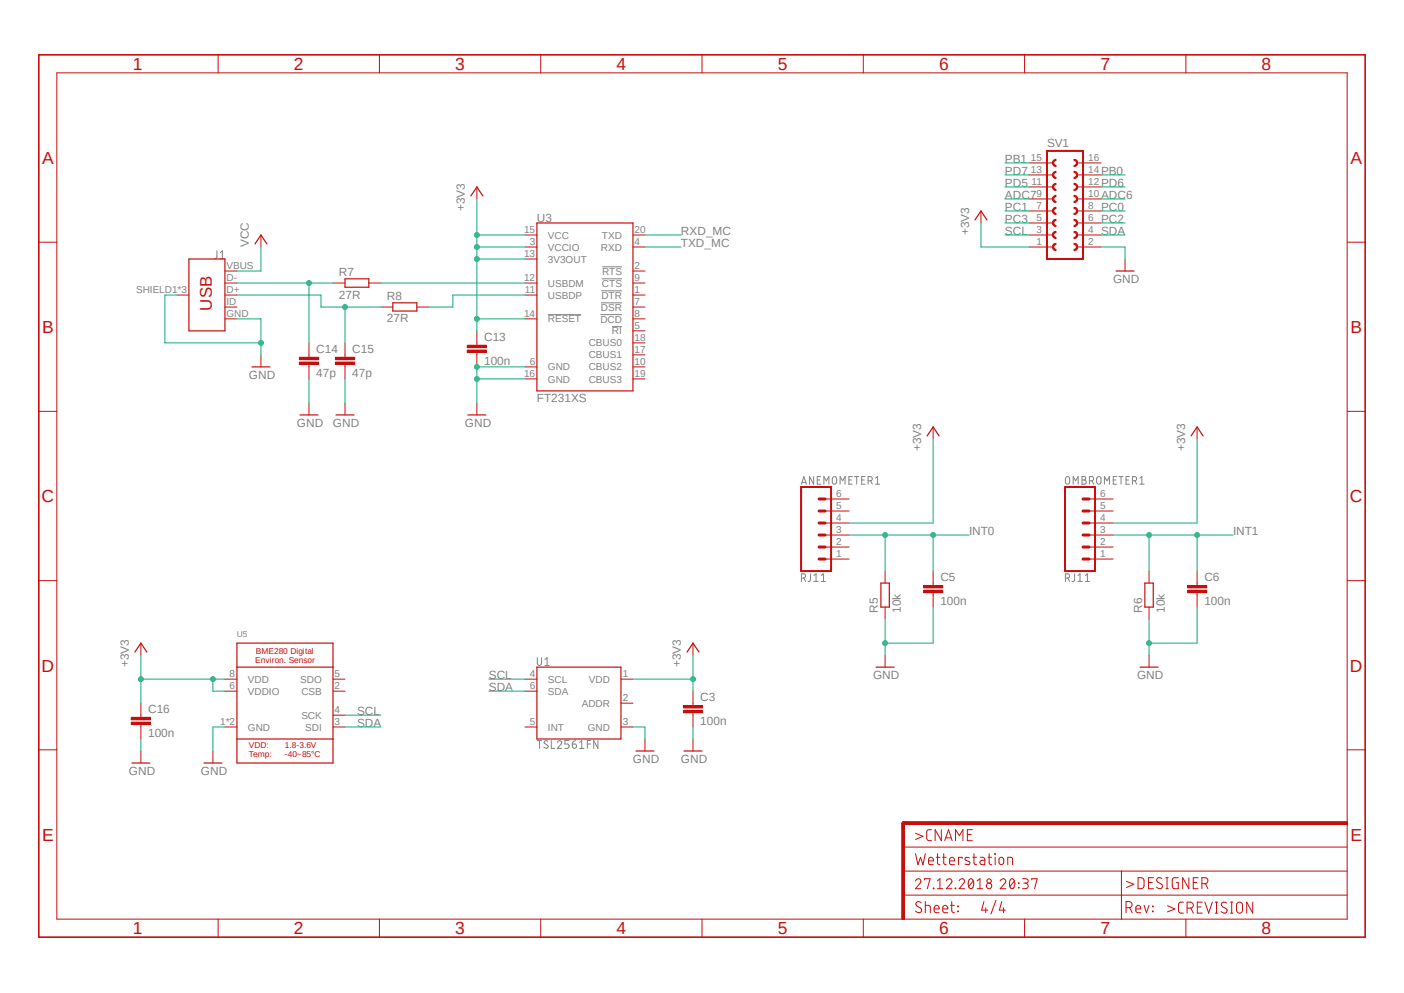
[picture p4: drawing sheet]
<svg xmlns="http://www.w3.org/2000/svg" width="297mm" height="210mm" viewBox="0 0 297 210" stroke-linecap="round" stroke-linejoin="round" font-family="sans-serif">
<path d="M7.9 11.3l281.2 187.3M289.1 11.3l-281.2 187.3" fill="none" stroke="#fff" stroke-width=".21"/>
<g fill="none" stroke="#808080" stroke-width=".21">
<path d="M45.9 53v1.3a.4 .4 0 0 1-.6 .4M46.6 54.7h.9M46.6 53.4l.4-.4v1.7M127.3 59h4.3M127.4 56.4h4.2M115.9 66.5h7M127 66.5h4.6M127.1 64.1h4.5M127.2 61.5h4.4M129.5 69.1h2.1M169.5 102.4l.6-1.6 .5 1.6M169.7 102h.8"/>
<path d="M172.1 100.8v1.6l-.9-1.6v1.6M172.9 101.5h.5M173.6 100.8h-.7v1.6h.7M174.3 102.4v-1.6l.5 .9 .5-.9v1.6M176.1 101a.46 .46 0 0 1 .6-.2 .46 .46 0 0 1 .3 .5v.7a.47 .47 0 0 1-.5 .4 .47 .47 0 0 1-.4-.4zM177.7 102.4v-1.6l.6 .9 .5-.9v1.6M179.6 101.5h.5M180.3 100.8h-.7v1.6h.7M180.8 100.8h.9M181.2 100.8v1.6M182.3 101.5h.5M183 100.8h-.7v1.6h.7"/>
<path d="M183.6 101.7l.7-.1a.46 .46 0 0 0 .2-.5 .46 .46 0 0 0-.4-.3h-.5v1.6M184.2 101.7l.3 .7M185.2 102.4h.9M185.2 101.1l.4-.3v1.6M225.6 100.8a.45 .45 0 0 1 .5 0 .45 .45 0 0 1 .2 .5l-.1 .9a.46 .46 0 0 1-.5 .2 .46 .46 0 0 1-.3-.4v-.7zM227 102.4v-1.6l.5 .9 .6-.9v1.6M228.9 100.8h.6a.37 .37 0 0 1 .2 .4 .37 .37 0 0 1-.3 .3l.2 .1a.46 .46 0 0 1 .2 .5 .46 .46 0 0 1-.4 .3h-.5zM228.9 101.5h.5M230.5 101.7h.4a.45 .45 0 0 0 .5-.5 .45 .45 0 0 0-.5-.4h-.4v1.6M231 101.7l.4 .7M232.1 101a.46 .46 0 0 1 .5-.2 .46 .46 0 0 1 .3 .5v.7a.47 .47 0 0 1-.4 .4 .47 .47 0 0 1-.5-.4zM233.6 102.4v-1.6l.6 .9 .5-.9v1.6"/>
<path d="M235.5 101.5h.6M236.2 100.8h-.7v1.6h.7M236.7 100.8h.9M237.2 100.8v1.6M238.2 101.5h.6M238.9 100.8h-.7v1.6h.7M239.6 101.7l.6-.1a.46 .46 0 0 0 .2-.5 .46 .46 0 0 0-.4-.3h-.4v1.6M240.1 101.7l.4 .7M241.1 102.4h.9M241.1 101.1l.5-.3v1.6M113.7 139.1v1.2a.45 .45 0 0 0 .3 .4 .45 .45 0 0 0 .5-.2l.1-1.4M115.3 139.5l.4-.4v1.7"/>
<path d="M169.5 122.3h.5a.46 .46 0 0 0 .4-.4 .46 .46 0 0 0-.2-.5h-.7v1.6M170.1 122.3l.3 .7M171.4 121.4v1.2a.38 .38 0 0 1-.5 .4M172.2 123h.9M172.2 121.7l.4-.3v1.6M173.7 123h.9M173.7 121.7l.5-.3v1.6M225.4 122.3l.7-.1a.46 .46 0 0 0 .2-.5 .46 .46 0 0 0-.5-.3h-.4v1.6M225.9 122.3l.4 .7M227.3 121.4v1.2a.4 .4 0 0 1-.5 .4M228 123h.9M228 121.7l.5-.3v1.6"/>
<path d="M229.6 123h.9M229.6 121.7l.4-.3v1.6M113.7 156.6h.9M114.1 156.6v1.7M115.3 140.8h.9M115.9 156.8a.42 .42 0 0 0-.6-.1 .42 .42 0 0 0-.2 .5l.8 .5a.38 .38 0 0 1-.3 .6l-.5-.3M116.6 156.6v1.7h.7M117.9 157a.43 .43 0 0 1 .6-.3 .43 .43 0 0 1 .2 .7l-.8 .9h.9M120.4 156.6h-.9v.8h.7l.2 .3-.2 .5-.7 .1M121.1 157.4h.5a.46 .46 0 0 1 .4 .5 .46 .46 0 0 1-.5 .4 .46 .46 0 0 1-.4-.5zM121.8 156.6a.72 .72 0 0 0-.7 .8M122.6 158.3h.9"/>
<path d="M122.6 157l.5-.4v1.7M124.2 157.4h.8M125 156.6h-.8v1.7M126.5 156.6v1.7l-.9-1.7v1.7"/>
</g>
<path d="M190.8 174.1h.5v20.3h-.5z" fill-rule="evenodd" fill="#c90d0c"/>
<path d="M190.8 174.1h.5v20.3h-.5z" fill="none" stroke="#c90d0c" stroke-width=".21"/>
<path d="M191 173.8h94v.6h-94z" fill-rule="evenodd" fill="#c90d0c"/>
<g fill="none" stroke="#c90d0c" stroke-width=".21">
<path d="M12 15.4h273v179h-273zM46.1 11.6v3.8M80.3 11.6v3.8M114.4 11.6v3.8M148.5 11.6v3.8M182.6 11.6v3.8M216.7 11.6v3.8M250.9 11.6v3.8M8.2 51.2h3.8M285 51.2h3.8M8.2 87h3.8M285 87h3.8"/>
<path d="M174.5 118.2h5.1M174.5 115.7h5.1M174.5 113.2h5.1M174.5 110.6h5.1M174.5 108.1h5.1M174.5 105.5h5.1M230.4 118.2h5.1M230.4 115.7h5.1M230.4 113.2h5.1M230.4 110.6h5.1M230.4 108.1h5.1M230.4 105.5h5.1"/>
<path d="M8.2 122.8h3.8M187.2 138.6v2.5M197.4 123.3v.5M197.4 125.3v.6M243.1 138.6v2.5M285 122.8h3.8M8.2 158.6h3.8M285 158.6h3.8M191 173.8h94v.6h-94zM191.1 179.2h93.9M193.7 176.2l1.5 .7-1.5 .6M197.1 175.5h-.8l-.3 .5 .2 1.6 .9 .2"/>
<path d="M199.1 175.5v2.3l-1.3-2.3v2.3M199.9 177.8l.8-2.3 .7 2.3M200.1 177.2h1.1M202.1 177.8v-2.3l.8 1.2 .8-1.2v2.3M204.6 176.5h.8M205.7 175.5h-1.1v2.3h1.1M46.1 194.4v3.8M80.3 194.4v3.8M114.4 194.4v3.8M148.5 194.4v3.8M182.6 194.4v3.8M191.1 189.3h93.9"/>
<path d="M191.1 184.2h93.9M193.7 186.3a.57 .57 0 0 1 .8-.4 .57 .57 0 0 1 .1 .9l-.9 1.2h1.1M193.7 180.6l.5 2.3 .5-1.6 .5 1.6 .5-2.3M194.9 190.9a.61 .61 0 0 0-.8-.2 .61 .61 0 0 0-.3 .8 1.75 1.75 0 0 1 1.2 1l-.1 .2a.75 .75 0 0 1-1.2 0M195.6 186.1v-.3h1.2l-.6 2.2M195.7 191.5h.7l.3 .1 .1 1.4M195.7 190.7v2.3M196.4 182.1h1a.54 .54 0 0 0-.3-.8 .54 .54 0 0 0-.7 .5v.7l.2 .3 .8 .1M197.4 187.8l.2 .2zM197.6 192.2h1.1a.55 .55 0 0 0-.4-.7 .55 .55 0 0 0-.7 .5v.6l.2 .4h.9M198.1 181.3h.7M198.3 188h1.1"/>
<path d="M198.3 186.3l.5-.5v2.2M198.3 180.6v1.9l.2 .3 .3 .1M199.4 181.3h.8M199.4 192.2h1.1a.55 .55 0 0 0-.4-.7 .55 .55 0 0 0-.7 .5l.1 .8 .3 .2h.7M199.6 180.6v1.9l.3 .3 .3 .1M200.2 186.3a.58 .58 0 0 1 .8-.4 .58 .58 0 0 1 .2 .9l-1 1.2h1.2M200.9 182.1h1a.55 .55 0 0 0-.3-.8 .55 .55 0 0 0-.7 .5v.9l.4 .2h.6M201.1 191.5h.8M201.3 190.7v1.9l.2 .4h.4M202.1 187.8l.1 .2zM202.6 191.6l.1 .2zM202.6 192.7l.1 .1z"/>
<path d="M202.9 186.3a.57 .57 0 0 1 .8-.4 .57 .57 0 0 1 .2 .9l-1 1.2h1.1M203.5 181.6v-.3h-.7v1.6M205.1 181.4a.55 .55 0 0 0-1 .3l.1 .2 .9 .4a.38 .38 0 0 1-.2 .6l-.8-.1M205.1 186a.44 .44 0 0 1 .7 .1 1.31 1.31 0 0 1-.4 1.9l-.2-.1a1.47 1.47 0 0 1-.1-1.9zM205.8 181.3h.8M205.9 186.3l-1 1.2M206 180.6v1.9a.43 .43 0 0 0 .6 .4M206.7 188h1.2M206.7 186.3l.6-.5v2.2M207.4 181.3l.7 .1 .2 .3v1.2h-.6a.47 .47 0 0 1-.4-.5 .47 .47 0 0 1 .4-.5h.6M208.2 190.7l-.6 1.8h1.4M208.5 192v1"/>
<path d="M209 181.3h.8M209.3 180.6v1.9l.2 .3 .3 .1M210.4 180.6l.2 .1zM210.5 181.3v1.6M210.7 190.4l-1.1 2.9M211.5 181.4a.5 .5 0 0 1 .6-.1 .5 .5 0 0 1 .2 .5v.5a.51 .51 0 0 1-.5 .6 .51 .51 0 0 1-.5-.6zM211.6 186.3a.58 .58 0 0 1 .8-.4 .58 .58 0 0 1 .2 .9l-1 1.2h1.2M211.9 190.7l-.5 1.8h1.3M212.3 192v1M213.2 182.9v-1.6l.8 .1 .2 .1v1.4M213.8 186a.41 .41 0 0 1 .4-.2 .41 .41 0 0 1 .3 .3 1.36 1.36 0 0 1-.4 1.9l-.1-.1a1.47 1.47 0 0 1-.2-1.9zM214.6 186.3l-.9 1.2"/>
<path d="M215.5 186.7l.1 .2zM215.5 187.7l.1 .1zM216.3 185.8h.7a.47 .47 0 0 1 .5 .5 .47 .47 0 0 1-.5 .5h-.4M216.7 194.4v3.8M216.9 186.8a.59 .59 0 0 1 .6 .6 .59 .59 0 0 1-.6 .6h-.6M218.3 186.1v-.3h1.1l-.5 2.2M237.2 184.2v10.3M238.2 192h.6a.66 .66 0 0 0 .7-.7 .66 .66 0 0 0-.7-.6h-.6v2.3M238.3 186.4l1.6 .6-1.6 .7M239 192l.5 1M240.3 192.2h1a.54 .54 0 0 0-.4-.7 .54 .54 0 0 0-.6 .5v.8l.4 .2h.6M240.7 185.6h.7a.59 .59 0 0 1 .6 .7v1a.65 .65 0 0 1-.6 .7h-.7z"/>
<path d="M242 191.5l.5 1.5 .6-1.5M243 186.6h.8M243.8 192.7l.1 .1zM243.8 191.6l.1 .2zM244 185.6h-1v2.4h1M245.8 185.8l-.3-.1a.53 .53 0 0 0-.7 .1 .53 .53 0 0 0 .1 .8l.8 .4a.58 .58 0 0 1 0 .9 .58 .58 0 0 1-.8-.1l-.3-.2M246.6 185.6h.5M246.6 188h.5M246.9 185.6v2.4M247 191.6l1.5 .6-1.5 .7M249.3 185.6l-1.1 .1-.2 .2v1.5a.51 .51 0 0 0 .5 .6h.8v-1.4h-.4M250.4 190.8h-.8l-.3 .5v1.5l.3 .3h.8"/>
<path d="M250.9 194.4v3.8M251.1 192.1h.7a.64 .64 0 0 0 .7-.7 .64 .64 0 0 0-.7-.6h-.7v2.3M251.5 185.6v2.4l-1.3-2.4v2.4M251.9 192.1l.5 1M252.4 186.6h.8M253.3 191.8h.8M253.4 185.6h-1v2.4h1M254.3 186.9h.6a.64 .64 0 0 0 .6-.6 .64 .64 0 0 0-.6-.7h-.6v2.4M254.3 190.8h-1v2.3h1M254.9 190.8l.8 2.3 .8-2.3M255 186.9l.5 1.1M257.1 193.1h.5"/>
<path d="M257.1 190.8h.5M257.3 190.8v2.3M259.5 191l-.8-.2a.51 .51 0 0 0-.4 .5 .51 .51 0 0 0 .3 .5l.7 .4a.58 .58 0 0 1 .1 .8 .58 .58 0 0 1-.9 0l-.2-.2M260.3 193.1h.5M260.3 190.8h.5M260.6 190.8v2.3M261.6 191.1a.65 .65 0 0 1 .8-.3 .65 .65 0 0 1 .4 .6v1.1a.64 .64 0 0 1-.6 .6 .64 .64 0 0 1-.6-.6zM265 190.8v2.3l-1.3-2.3v2.3"/>
<circle cx="209.2" cy="187.4" r=".57"/>
<circle cx="209.2" cy="186.3" r=".47"/>
</g>
<g fill="none" stroke="#c90d0c" stroke-width=".64">
<path d="M173.3 113.2h1.2M173.3 115.7h1.2M173.3 118.2h1.2M173.3 108.1h1.2M173.3 110.6h1.2M173.3 105.5h1.2M229.1 113.2h1.3M229.1 115.7h1.3M229.1 118.2h1.3M229.1 108.1h1.3M229.1 110.6h1.3M229.1 105.5h1.3"/>
<path d="M192.3 174.1h-1.2v1.2"/>
</g>
<path d="M8.2 11.6h280.6v186.6h-280.6z" fill="none" stroke="#c90d0c" stroke-width=".34"/>
<path d="M169.5 103h6.3v17.8h-6.3zM225.3 103h6.3v17.8h-6.3z" fill="none" stroke="#c90d0c" stroke-width=".42"/>
<path d="M185.3 141.1h3.8M241.2 141.1h3.8" fill="none" stroke="#c90d0c" stroke-width=".25"/>
<path d="M195.4 124.8h4v.5h-4z" fill-rule="evenodd" fill="#c90d0c"/>
<path d="M195.4 124.8h4v.5h-4z" fill="none" stroke="#c90d0c" stroke-width=".21"/>
<path d="M195.4 123.8h4v.5h-4z" fill-rule="evenodd" fill="#c90d0c"/>
<path d="M195.4 123.8h4v.5h-4zM197.4 120.8v2.5M197.4 125.9v2.5M253.2 123.3v.5M253.2 125.3v.6" fill="none" stroke="#c90d0c" stroke-width=".21"/>
<path d="M251.2 124.8h4.1v.5h-4.1z" fill-rule="evenodd" fill="#c90d0c"/>
<path d="M251.2 124.8h4.1v.5h-4.1z" fill="none" stroke="#c90d0c" stroke-width=".21"/>
<path d="M251.2 123.8h4.1v.5h-4.1z" fill-rule="evenodd" fill="#c90d0c"/>
<g fill="none" stroke="#c90d0c" stroke-width=".21">
<path d="M100.9 39.5v2.6M111 49.7h2.6M111 52.2h2.6M111 54.8h2.6M111 59.9h2.6M133.9 49.7h2.5M133.9 52.2h2.5M133.9 59.9h2.5M133.9 57.3h2.5M100.9 72.5v.5M100.9 74.5v.6M111 62.4h2.6"/>
<path d="M111 67.4h2.6M111 77.6h2.6M133.9 62.4h2.5M133.9 67.4h2.5M133.9 77.6h2.5M133.9 75.1h2.5M133.9 72.5h2.5M133.9 70h2.5M133.9 64.9h2.5M100.9 85.2v2.6M111 80.1h2.6M133.9 80.1h2.5"/>
<path d="M187.2 120.8v2.5M187.2 128.4v2.5M243.1 120.8v2.5M243.1 128.4v2.5M251.2 123.8h4.1v.5h-4.1zM253.2 120.8v2.5M253.2 125.9v2.5"/>
</g>
<path d="M99.6 41.4l1.3-1.9 1.3 1.9M113.6 47.2h20.3v35.5h-20.3zM99 87.8h3.8M186.4 123.3h1.7v5.1h-1.7zM242.2 123.3h1.8v5.1h-1.8z" fill="none" stroke="#c90d0c" stroke-width=".25"/>
<path d="M98.8 74h4.1v.5h-4.1z" fill-rule="evenodd" fill="#c90d0c"/>
<path d="M98.8 74h4.1v.5h-4.1z" fill="none" stroke="#c90d0c" stroke-width=".21"/>
<path d="M98.8 73h4.1v.5h-4.1z" fill-rule="evenodd" fill="#c90d0c"/>
<g fill="none" stroke="#c90d0c" stroke-width=".21">
<path d="M47.6 59.9h2.5M47.6 57.3h2.5M70.4 59.9h2.6M78 59.9h2.6M37.4 62.4h2.6M47.6 64.9h2.5M47.6 62.4h2.5M47.6 67.4h2.5M55.2 75.1v2.5M65.4 75.1v.5M65.4 77.1v.5M80.6 64.9h2.5"/>
<path d="M88.2 64.9h2.5M98.8 73h4.1v.5h-4.1zM100.9 70v2.5M100.9 75.1v2.5M65.4 85.2v2.6M73 85.2v2.6"/>
</g>
<path d="M40 54.8h7.6v15.2h-7.6zM73 59h5v1.7h-5zM53.3 77.6h3.8M83.1 64.1h5.1v1.7h-5.1zM63.5 87.8h3.8M71.1 87.8h3.8" fill="none" stroke="#c90d0c" stroke-width=".25"/>
<path d="M63.3 76.6h4.1v.5h-4.1z" fill-rule="evenodd" fill="#c90d0c"/>
<path d="M63.3 76.6h4.1v.5h-4.1z" fill="none" stroke="#c90d0c" stroke-width=".21"/>
<path d="M63.3 75.6h4.1v.5h-4.1z" fill-rule="evenodd" fill="#c90d0c"/>
<path d="M63.3 75.6h4.1v.5h-4.1zM65.4 72.5v2.6M65.4 77.6v2.5M73 75.1v.5M73 77.1v.5" fill="none" stroke="#c90d0c" stroke-width=".21"/>
<path d="M71 76.6h4v.5h-4z" fill-rule="evenodd" fill="#c90d0c"/>
<path d="M71 76.6h4v.5h-4z" fill="none" stroke="#c90d0c" stroke-width=".21"/>
<path d="M71 75.6h4v.5h-4z" fill-rule="evenodd" fill="#c90d0c"/>
<g fill="none" stroke="#c90d0c" stroke-width=".21">
<path d="M71 75.6h4v.5h-4zM73 72.5v2.6M73 77.6v2.5M197.4 90.3v2.5M253.2 90.3v2.5M29.8 136v2.6M29.8 151.3v.4M29.8 153.2v.6M45 158.8v2.6M47.6 146.2h2.5M47.6 153.8h2.5M47.6 143.6h2.5"/>
<path d="M70.4 146.2h2.6M70.4 153.8h2.6M70.4 151.3h2.6M70.4 143.6h2.6"/>
</g>
<path d="M196.1 92.2l1.3-1.9 1.3 1.9M252 92.2l1.2-1.9 1.3 1.9M28.5 137.9l1.3-1.9 1.3 1.9M50.1 136h20.3v25.4h-20.3zM50.1 141.1h20.3M50.1 156.3h20.3M43.1 161.4h3.8" fill="none" stroke="#c90d0c" stroke-width=".25"/>
<path d="M27.8 152.7h4v.5h-4z" fill-rule="evenodd" fill="#c90d0c"/>
<path d="M27.8 152.7h4v.5h-4z" fill="none" stroke="#c90d0c" stroke-width=".21"/>
<path d="M27.8 151.7h4v.5h-4z" fill-rule="evenodd" fill="#c90d0c"/>
<path d="M27.8 151.7h4v.5h-4zM29.8 148.7v2.6M29.8 153.8v2.5M29.8 158.8v2.6" fill="none" stroke="#c90d0c" stroke-width=".21"/>
<path d="M27.9 161.4h3.8" fill="none" stroke="#c90d0c" stroke-width=".25"/>
<path d="M221.5 54.8h7.6" fill="none" stroke="#c90d0c" stroke-width=".42"/>
<path d="M223 46.5l.4-.1v.3a.51 .51 0 0 0-.5 .5 .51 .51 0 0 0 .5 .5v.2a.79 .79 0 0 1-.7-.5 .79 .79 0 0 1 .3-.9z" fill-rule="evenodd" fill="#c90d0c"/>
<path d="M223 46.5l.4-.1v.3a.51 .51 0 0 0-.5 .5 .51 .51 0 0 0 .5 .5v.2a.79 .79 0 0 1-.7-.5 .79 .79 0 0 1 .3-.9z" fill="none" stroke="#c90d0c" stroke-width=".21"/>
<path d="M222.8 49.2l.5-.3h.1v.3a.51 .51 0 0 0-.5 .5 .51 .51 0 0 0 .5 .5v.3a.78 .78 0 0 1-.6-1.3z" fill-rule="evenodd" fill="#c90d0c"/>
<path d="M222.8 49.2l.5-.3h.1v.3a.51 .51 0 0 0-.5 .5 .51 .51 0 0 0 .5 .5v.3a.78 .78 0 0 1-.6-1.3z" fill="none" stroke="#c90d0c" stroke-width=".21"/>
<path d="M222.8 51.8l.5-.3h.1v.2a.51 .51 0 0 0-.5 .5 .51 .51 0 0 0 .5 .5v.3a.78 .78 0 0 1-.6-1.2z" fill-rule="evenodd" fill="#c90d0c"/>
<path d="M222.8 51.8l.5-.3h.1v.2a.51 .51 0 0 0-.5 .5 .51 .51 0 0 0 .5 .5v.3a.78 .78 0 0 1-.6-1.2z" fill="none" stroke="#c90d0c" stroke-width=".21"/>
<path d="M227.2 46.4a.76 .76 0 0 1 .8 .8 .76 .76 0 0 1-.8 .7v-.2a.51 .51 0 0 0 .5-.5 .51 .51 0 0 0-.5-.5z" fill-rule="evenodd" fill="#c90d0c"/>
<path d="M227.2 46.4a.76 .76 0 0 1 .8 .8 .76 .76 0 0 1-.8 .7v-.2a.51 .51 0 0 0 .5-.5 .51 .51 0 0 0-.5-.5z" fill="none" stroke="#c90d0c" stroke-width=".21"/>
<path d="M227.2 48.9a.76 .76 0 0 1 .8 .8 .76 .76 0 0 1-.8 .8v-.3a.51 .51 0 0 0 .5-.5 .51 .51 0 0 0-.5-.5z" fill-rule="evenodd" fill="#c90d0c"/>
<path d="M227.2 48.9a.76 .76 0 0 1 .8 .8 .76 .76 0 0 1-.8 .8v-.3a.51 .51 0 0 0 .5-.5 .51 .51 0 0 0-.5-.5z" fill="none" stroke="#c90d0c" stroke-width=".21"/>
<path d="M227.2 51.5a.76 .76 0 0 1 .8 .7 .76 .76 0 0 1-.8 .8v-.3a.51 .51 0 0 0 .5-.5 .51 .51 0 0 0-.5-.5z" fill-rule="evenodd" fill="#c90d0c"/>
<path d="M227.2 51.5a.76 .76 0 0 1 .8 .7 .76 .76 0 0 1-.8 .8v-.3a.51 .51 0 0 0 .5-.5 .51 .51 0 0 0-.5-.5z" fill="none" stroke="#c90d0c" stroke-width=".21"/>
<path d="M222.8 41.7l.5-.4h.1v.3a.51 .51 0 0 0-.5 .5 .51 .51 0 0 0 .5 .5v.2a.76 .76 0 0 1-.6-1.1z" fill-rule="evenodd" fill="#c90d0c"/>
<path d="M222.8 41.7l.5-.4h.1v.3a.51 .51 0 0 0-.5 .5 .51 .51 0 0 0 .5 .5v.2a.76 .76 0 0 1-.6-1.1z" fill="none" stroke="#c90d0c" stroke-width=".21"/>
<path d="M223 43.9h.4v.2a.51 .51 0 0 0-.5 .5 .51 .51 0 0 0 .5 .5v.3a.79 .79 0 0 1-.7-.6 .79 .79 0 0 1 .3-.9z" fill-rule="evenodd" fill="#c90d0c"/>
<path d="M223 43.9h.4v.2a.51 .51 0 0 0-.5 .5 .51 .51 0 0 0 .5 .5v.3a.79 .79 0 0 1-.7-.6 .79 .79 0 0 1 .3-.9z" fill="none" stroke="#c90d0c" stroke-width=".21"/>
<path d="M227.2 41.3a.76 .76 0 0 1 .8 .8 .76 .76 0 0 1-.8 .7v-.2a.51 .51 0 0 0 .5-.5 .51 .51 0 0 0-.5-.5z" fill-rule="evenodd" fill="#c90d0c"/>
<path d="M227.2 41.3a.76 .76 0 0 1 .8 .8 .76 .76 0 0 1-.8 .7v-.2a.51 .51 0 0 0 .5-.5 .51 .51 0 0 0-.5-.5z" fill="none" stroke="#c90d0c" stroke-width=".21"/>
<path d="M227.2 43.9a.76 .76 0 0 1 .8 .7 .76 .76 0 0 1-.8 .8v-.3a.51 .51 0 0 0 .5-.5 .51 .51 0 0 0-.5-.5z" fill-rule="evenodd" fill="#c90d0c"/>
<path d="M227.2 43.9a.76 .76 0 0 1 .8 .7 .76 .76 0 0 1-.8 .8v-.3a.51 .51 0 0 0 .5-.5 .51 .51 0 0 0-.5-.5z" fill="none" stroke="#c90d0c" stroke-width=".21"/>
<path d="M222.8 34l.5-.3h.1v.3a.51 .51 0 0 0-.5 .5 .51 .51 0 0 0 .5 .5v.2a.76 .76 0 0 1-.6-1.2z" fill-rule="evenodd" fill="#c90d0c"/>
<path d="M222.8 34l.5-.3h.1v.3a.51 .51 0 0 0-.5 .5 .51 .51 0 0 0 .5 .5v.2a.76 .76 0 0 1-.6-1.2z" fill="none" stroke="#c90d0c" stroke-width=".21"/>
<path d="M222.8 36.6l.5-.4h.1v.3a.51 .51 0 0 0-.5 .5 .51 .51 0 0 0 .5 .5v.3a.76 .76 0 0 1-.6-1.2z" fill-rule="evenodd" fill="#c90d0c"/>
<path d="M222.8 36.6l.5-.4h.1v.3a.51 .51 0 0 0-.5 .5 .51 .51 0 0 0 .5 .5v.3a.76 .76 0 0 1-.6-1.2z" fill="none" stroke="#c90d0c" stroke-width=".21"/>
<path d="M222.8 39.1l.5-.3h.1v.2a.51 .51 0 0 0-.5 .5 .51 .51 0 0 0 .5 .5v.3a.76 .76 0 0 1-.6-1.2z" fill-rule="evenodd" fill="#c90d0c"/>
<path d="M222.8 39.1l.5-.3h.1v.2a.51 .51 0 0 0-.5 .5 .51 .51 0 0 0 .5 .5v.3a.76 .76 0 0 1-.6-1.2z" fill="none" stroke="#c90d0c" stroke-width=".21"/>
<path d="M227.2 33.7a.76 .76 0 0 1 .8 .8 .76 .76 0 0 1-.8 .7v-.2a.51 .51 0 0 0 .5-.5 .51 .51 0 0 0-.5-.5z" fill-rule="evenodd" fill="#c90d0c"/>
<path d="M227.2 33.7a.76 .76 0 0 1 .8 .8 .76 .76 0 0 1-.8 .7v-.2a.51 .51 0 0 0 .5-.5 .51 .51 0 0 0-.5-.5z" fill="none" stroke="#c90d0c" stroke-width=".21"/>
<path d="M227.2 36.2a.76 .76 0 0 1 .8 .8 .76 .76 0 0 1-.8 .8v-.3a.51 .51 0 0 0 .5-.5 .51 .51 0 0 0-.5-.5z" fill-rule="evenodd" fill="#c90d0c"/>
<path d="M227.2 36.2a.76 .76 0 0 1 .8 .8 .76 .76 0 0 1-.8 .8v-.3a.51 .51 0 0 0 .5-.5 .51 .51 0 0 0-.5-.5z" fill="none" stroke="#c90d0c" stroke-width=".21"/>
<path d="M227.2 38.8a.76 .76 0 0 1 .8 .7 .76 .76 0 0 1-.8 .8v-.3a.51 .51 0 0 0 .5-.5 .51 .51 0 0 0-.5-.5z" fill-rule="evenodd" fill="#c90d0c"/>
<g fill="none" stroke="#c90d0c" stroke-width=".21">
<path d="M217.7 39.5h5.1M217.7 37h5.1M217.7 34.5h5.1M227.2 38.8a.76 .76 0 0 1 .8 .7 .76 .76 0 0 1-.8 .8v-.3a.51 .51 0 0 0 .5-.5 .51 .51 0 0 0-.5-.5zM227.8 39.5h5.1M227.8 37h5.1M227.8 34.5h5.1M217.7 52.2h5.1M217.7 49.7h5.1M217.7 47.2h5.1M217.7 44.6h5.1M217.7 42.1h5.1"/>
<path d="M227.8 52.2h5.1M227.8 49.7h5.1M227.8 47.2h5.1M227.8 44.6h5.1M227.8 42.1h5.1M238 54.8v2.5M146.6 136v2.6M111 153.8h2.6M111 143.6h2.6M111 146.2h2.6M131.4 148.7h2.5M131.4 153.8h2.5"/>
<path d="M131.4 143.6h2.5M136.4 156.3v2.5M146.6 148.7v.5M146.6 150.7v.6"/>
</g>
<path d="M221.5 54.8v-22.9h7.6v22.9" fill="none" stroke="#c90d0c" stroke-width=".42"/>
<path d="M236.1 57.3h3.8M145.3 137.9l1.3-1.9 1.3 1.9M113.6 141.1h17.8v15.2h-17.8zM134.5 158.8h3.8" fill="none" stroke="#c90d0c" stroke-width=".25"/>
<path d="M144.6 150.2h4v.5h-4z" fill-rule="evenodd" fill="#c90d0c"/>
<path d="M144.6 150.2h4v.5h-4z" fill="none" stroke="#c90d0c" stroke-width=".21"/>
<path d="M144.6 149.2h4v.5h-4z" fill-rule="evenodd" fill="#c90d0c"/>
<path d="M55.2 49.7v2.5M207.5 44.6v2.6M144.6 149.2h4v.5h-4zM146.6 146.2v2.5M146.6 151.3v2.5M146.6 156.3v2.5" fill="none" stroke="#c90d0c" stroke-width=".21"/>
<path d="M53.9 51.6l1.3-1.9 1.3 1.9M206.2 46.5l1.3-1.9 1.3 1.9M144.7 158.8h3.8" fill="none" stroke="#c90d0c" stroke-width=".25"/>
<path d="M187.2 130.9v7.7M197.4 128.4v7.6h-10.2" fill="none" stroke="#0dab76" stroke-width=".21"/>
<circle cx="187.2" cy="136" r=".51" fill="#0dab76"/>
<g fill="none" stroke="#0dab76" stroke-width=".21">
<path d="M243.1 130.9v7.7M253.2 128.4v7.6h-10.1"/>
<circle cx="187.2" cy="136" r=".51"/>
</g>
<circle cx="243.1" cy="136" r=".51" fill="#0dab76"/>
<g fill="none" stroke="#0dab76" stroke-width=".21">
<path d="M111 77.6h-10.1v7.6M100.9 80.1h10.1"/>
<circle cx="243.1" cy="136" r=".51"/>
</g>
<circle cx="100.9" cy="80.1" r=".51" fill="#0dab76"/>
<circle cx="100.9" cy="80.1" r=".51" fill="none" stroke="#0dab76" stroke-width=".21"/>
<circle cx="100.9" cy="77.6" r=".51" fill="#0dab76"/>
<g fill="none" stroke="#0dab76" stroke-width=".21">
<path d="M37.4 62.4h-2.5v10.1h20.3M50.1 67.4h5.1v7.7"/>
<circle cx="100.9" cy="77.6" r=".51"/>
</g>
<circle cx="55.2" cy="72.5" r=".51" fill="#0dab76"/>
<g fill="none" stroke="#0dab76" stroke-width=".21">
<path d="M232.9 52.2h5.1v2.6M65.4 80.1v5.1M73 80.1v5.1M179.6 113.2h17.8v7.6M187.2 113.2v7.6M29.8 156.3v2.5M47.6 153.8h-2.6v5M133.9 153.8h2.5v2.5M146.6 153.8v2.5"/>
<circle cx="55.2" cy="72.5" r=".51"/>
</g>
<circle cx="187.2" cy="113.2" r=".51" fill="#0dab76"/>
<g fill="none" stroke="#0dab76" stroke-width=".21">
<path d="M197.4 113.2h7.6"/>
<circle cx="187.2" cy="113.2" r=".51"/>
</g>
<circle cx="197.4" cy="113.2" r=".51" fill="#0dab76"/>
<g fill="none" stroke="#0dab76" stroke-width=".21">
<path d="M235.5 113.2h17.7M243.1 113.2v7.6"/>
<circle cx="197.4" cy="113.2" r=".51"/>
</g>
<circle cx="243.1" cy="113.2" r=".51" fill="#0dab76"/>
<g fill="none" stroke="#0dab76" stroke-width=".21">
<path d="M260.9 113.2h-7.7v7.6"/>
<circle cx="243.1" cy="113.2" r=".51"/>
</g>
<circle cx="253.2" cy="113.2" r=".51" fill="#0dab76"/>
<g fill="none" stroke="#0dab76" stroke-width=".21">
<path d="M100.9 42.1v27.9M100.9 49.7h10.1"/>
<circle cx="253.2" cy="113.2" r=".51"/>
</g>
<circle cx="100.9" cy="49.7" r=".51" fill="#0dab76"/>
<g fill="none" stroke="#0dab76" stroke-width=".21">
<path d="M100.9 52.2h10.1"/>
<circle cx="100.9" cy="49.7" r=".51"/>
</g>
<circle cx="100.9" cy="52.2" r=".51" fill="#0dab76"/>
<g fill="none" stroke="#0dab76" stroke-width=".21">
<path d="M100.9 54.8h10.1"/>
<circle cx="100.9" cy="52.2" r=".51"/>
</g>
<circle cx="100.9" cy="54.8" r=".51" fill="#0dab76"/>
<g fill="none" stroke="#0dab76" stroke-width=".21">
<path d="M100.9 67.4h10.1"/>
<circle cx="100.9" cy="54.8" r=".51"/>
</g>
<circle cx="100.9" cy="67.4" r=".51" fill="#0dab76"/>
<g fill="none" stroke="#0dab76" stroke-width=".21">
<path d="M197.4 92.8v17.8h-17.8M253.2 92.8v17.8h-17.7M29.8 143.6h17.8M45 143.6v2.6h2.6"/>
<circle cx="100.9" cy="67.4" r=".51"/>
</g>
<circle cx="45" cy="143.6" r=".51" fill="#0dab76"/>
<g fill="none" stroke="#0dab76" stroke-width=".21">
<path d="M29.8 138.6v10.1"/>
<circle cx="45" cy="143.6" r=".51"/>
</g>
<circle cx="29.8" cy="143.6" r=".51" fill="#0dab76"/>
<g fill="none" stroke="#0dab76" stroke-width=".21">
<path d="M146.6 138.6v7.6M133.9 143.6h12.7"/>
<circle cx="29.8" cy="143.6" r=".51"/>
</g>
<circle cx="146.6" cy="143.6" r=".51" fill="#0dab76"/>
<g fill="none" stroke="#0dab76" stroke-width=".21">
<path d="M50.1 59.9h20.3M65.4 59.9v12.6M80.6 59.9h30.4M207.5 47.2v5h10.2M111 62.4h-15.2v2.5h-5.1"/>
<circle cx="146.6" cy="143.6" r=".51"/>
</g>
<circle cx="65.4" cy="59.9" r=".51" fill="#0dab76"/>
<g fill="none" stroke="#0dab76" stroke-width=".21">
<path d="M50.1 62.4h17.8v2.5h12.7M73 64.9v7.6"/>
<circle cx="65.4" cy="59.9" r=".51"/>
</g>
<circle cx="73" cy="64.9" r=".51" fill="#0dab76"/>
<g fill="none" stroke="#0dab76" stroke-width=".21">
<path d="M212.6 34.5h5.1M212.6 37h5.1M212.6 39.5h5.1M232.9 37h5.1M232.9 39.5h5.1M55.2 52.2v5.1h-5.1M136.4 49.7h7.7M136.4 52.2h7.7M212.6 49.7h5.1M212.6 42.1h5.1M212.6 47.2h5.1M212.6 44.6h5.1"/>
<path d="M232.9 49.7h5.1M232.9 42.1h5.1M232.9 47.2h5.1M232.9 44.6h5.1M73 153.8h7.6M73 151.3h7.6M103.4 146.2h7.6M103.4 143.6h7.6"/>
<circle cx="73" cy="64.9" r=".51"/>
</g>
<g font-size="3.7" fill="#c90d0c">
<text x="28.1" y="14.8">1</text>
<text x="62.2" y="14.8">2</text>
<text x="96.3" y="14.8">3</text>
<text x="130.4" y="14.8">4</text>
<text x="164.5" y="14.8">5</text>
<text x="198.7" y="14.8">6</text>
<text x="232.8" y="14.8">7</text>
<text x="266.9" y="14.8">8</text>
<text x="8.9" y="34.6">A</text>
<text x="285.7" y="34.6">A</text>
<text x="8.9" y="70.4">B</text>
<text x="285.7" y="70.4">B</text>
<text x="8.8" y="106.2">C</text>
<text x="285.6" y="106.2">C</text>
<text x="8.8" y="142">D</text>
<text x="285.6" y="142">D</text>
<text x="8.9" y="177.8">E</text>
<text x="285.7" y="177.8">E</text>
<text x="28.1" y="197.6">1</text>
<text x="62.2" y="197.6">2</text>
<text x="96.3" y="197.6">3</text>
<text x="130.4" y="197.6">4</text>
<text x="164.5" y="197.6">5</text>
<text x="198.7" y="197.6">6</text>
<text x="232.8" y="197.6">7</text>
<text x="266.9" y="197.6">8</text>
</g>
<text font-size="3.6" fill="#c90d0c" x="44.8" y="65.7" transform="rotate(-90 44.8 65.7)">USB</text>
<g font-size="2.5" fill="#808080">
<text x="212.6" y="34.5">PB1</text>
<text x="221.5" y="31.2">SV1</text>
<text x="212.6" y="37">PD7</text>
<text x="212.6" y="39.5">PD5</text>
<text x="232.9" y="39.5">PD6</text>
<text x="232.9" y="37">PB0</text>
<text x="98.3" y="44.6" transform="rotate(-90 98.3 44.6)">+3V3</text>
<text x="113.6" y="46.9">U3</text>
<text x="212.6" y="42.1">ADC7</text>
<text x="212.6" y="47.2">PC3</text>
<text x="212.6" y="44.6">PC1</text>
<text x="232.9" y="42.1">ADC6</text>
<text x="232.9" y="47.2">PC2</text>
<text x="232.9" y="44.6">PC0</text>
<text x="52.7" y="52.2" transform="rotate(-90 52.7 52.2)">VCC</text>
<text x="144.1" y="49.7">RXD_MC</text>
<text x="144.1" y="52.2">TXD_MC</text>
<text x="205" y="49.7" transform="rotate(-90 205 49.7)">+3V3</text>
<text x="212.6" y="49.7">SCL</text>
<text x="232.9" y="49.7">SDA</text>
<text x="71.7" y="58.3">R7</text>
<text x="235.5" y="59.9">GND</text>
<text x="71.7" y="63.2">27R</text>
<text x="81.8" y="63.4">R8</text>
<text x="81.8" y="68.2">27R</text>
<text x="66.9" y="74.7">C14</text>
<text x="74.5" y="74.7">C15</text>
<text x="102.4" y="77.2">100n</text>
<text x="102.4" y="72.1">C13</text>
<text x="52.7" y="80.1">GND</text>
<text x="66.9" y="79.8">47p</text>
<text x="74.5" y="79.8">47p</text>
<text x="113.6" y="85">FT231XS</text>
<text x="62.8" y="90.3">GND</text>
<text x="70.4" y="90.3">GND</text>
<text x="98.3" y="90.3">GND</text>
<text x="194.9" y="95.4" transform="rotate(-90 194.9 95.4)">+3V3</text>
<text x="250.7" y="95.4" transform="rotate(-90 250.7 95.4)">+3V3</text>
<text x="205" y="113.2">INT0</text>
<text x="260.9" y="113.2">INT1</text>
<text x="198.9" y="122.9">C5</text>
<text x="254.8" y="122.9">C6</text>
<text x="185.7" y="129.7" transform="rotate(-90 185.7 129.7)">R5</text>
<text x="190.5" y="129.7" transform="rotate(-90 190.5 129.7)">10k</text>
<text x="198.9" y="128">100n</text>
<text x="241.6" y="129.7" transform="rotate(-90 241.6 129.7)">R6</text>
<text x="246.4" y="129.7" transform="rotate(-90 246.4 129.7)">10k</text>
<text x="254.8" y="128">100n</text>
<text x="27.3" y="141.1" transform="rotate(-90 27.3 141.1)">+3V3</text>
<text x="103.4" y="143.6">SCL</text>
<text x="144.1" y="141.1" transform="rotate(-90 144.1 141.1)">+3V3</text>
<text x="184.7" y="143.6">GND</text>
<text x="240.6" y="143.6">GND</text>
<text x="103.4" y="146.2">SDA</text>
<text x="148.1" y="148.3">C3</text>
<text x="31.3" y="155.9">100n</text>
<text x="31.3" y="150.9">C16</text>
<text x="75.5" y="153.8">SDA</text>
<text x="75.5" y="151.3">SCL</text>
<text x="148.1" y="153.4">100n</text>
<text x="133.9" y="161.4">GND</text>
<text x="144.1" y="161.4">GND</text>
<text x="27.3" y="163.9">GND</text>
<text x="42.5" y="163.9">GND</text>
</g>
<g font-size="2.1" fill="#808080">
<text x="218.1" y="34.1">15</text>
<text x="230.2" y="34.1">16</text>
<text x="218.1" y="36.6">13</text>
<text x="218.2" y="39.2">11</text>
<text x="219.2" y="41.7">9</text>
<text x="230.2" y="41.7">10</text>
<text x="230.2" y="39.2">12</text>
<text x="230.2" y="36.6">14</text>
<text x="219.2" y="46.8">5</text>
<text x="219.2" y="44.2">7</text>
<text x="230.2" y="46.8">6</text>
<text x="230.2" y="44.2">8</text>
<text x="110.9" y="49.3">15</text>
<text x="112.1" y="51.9">3</text>
<text x="115.9" y="50.5">VCC</text>
<text x="115.9" y="53">VCCIO</text>
<text x="127.1" y="53">RXD</text>
<text x="127.3" y="50.5">TXD</text>
<text x="134.2" y="49.3">20</text>
<text x="134.2" y="51.9">4</text>
<text x="219.2" y="51.9">1</text>
<text x="219.2" y="49.3">3</text>
<text x="230.2" y="51.9">2</text>
<text x="230.2" y="49.3">4</text>
<text x="47.9" y="59.5">D-</text>
<text x="47.9" y="56.9">VBUS</text>
<text x="110.9" y="54.4">13</text>
<text x="110.9" y="59.5">12</text>
<text x="115.9" y="55.5">3V3OUT</text>
<text x="127.4" y="58.1">RTS</text>
<text x="134.2" y="59.5">9</text>
<text x="134.2" y="56.9">2</text>
<text x="28.8" y="62">SHIELD1*3</text>
<text x="47.9" y="62">D+</text>
<text x="47.9" y="64.6">ID</text>
<text x="111" y="62">11</text>
<text x="115.9" y="60.6">USBDM</text>
<text x="115.9" y="63.2">USBDP</text>
<text x="127.1" y="65.7">DSR</text>
<text x="127.2" y="63.2">DTR</text>
<text x="127.3" y="60.6">CTS</text>
<text x="134.2" y="64.6">7</text>
<text x="134.2" y="62">1</text>
<text x="47.9" y="67.1">GND</text>
<text x="110.9" y="67.1">14</text>
<text x="115.9" y="68.2">RESET</text>
<text x="127" y="68.2">DCD</text>
<text x="129.5" y="70.7">RI</text>
<text x="134.2" y="69.6">5</text>
<text x="134.2" y="67.1">8</text>
<text x="112.1" y="77.3">6</text>
<text x="124.5" y="75.8">CBUS1</text>
<text x="124.5" y="73.3">CBUS0</text>
<text x="134.2" y="77.3">10</text>
<text x="134.2" y="74.7">17</text>
<text x="134.2" y="72.2">18</text>
<text x="110.9" y="79.8">16</text>
<text x="115.9" y="78.4">GND</text>
<text x="115.9" y="80.9">GND</text>
<text x="124.5" y="80.9">CBUS3</text>
<text x="124.5" y="78.4">CBUS2</text>
<text x="134.2" y="79.8">19</text>
<text x="176.9" y="107.7">5</text>
<text x="176.9" y="105.2">6</text>
<text x="232.7" y="107.7">5</text>
<text x="232.7" y="105.2">6</text>
<text x="176.9" y="112.8">3</text>
<text x="176.9" y="110.3">4</text>
<text x="232.7" y="112.8">3</text>
<text x="232.7" y="110.3">4</text>
<text x="176.9" y="117.9">1</text>
<text x="176.9" y="115.4">2</text>
<text x="232.7" y="117.9">1</text>
<text x="232.7" y="115.4">2</text>
<text x="48.6" y="143.3">8</text>
<text x="70.8" y="143.3">5</text>
<text x="112.1" y="143.3">4</text>
<text x="131.7" y="143.3">1</text>
<text x="48.6" y="145.8">6</text>
<text x="52.5" y="144.4">VDD</text>
<text x="52.5" y="146.9">VDDIO</text>
<text x="63.5" y="144.4">SDO</text>
<text x="63.8" y="146.9">CSB</text>
<text x="70.8" y="145.8">2</text>
<text x="112.1" y="145.8">6</text>
<text x="115.9" y="144.4">SCL</text>
<text x="115.9" y="146.9">SDA</text>
<text x="123.1" y="149.5">ADDR</text>
<text x="124.6" y="144.4">VDD</text>
<text x="131.7" y="148.3">2</text>
<text x="46.6" y="153.4">1*2</text>
<text x="52.5" y="154.5">GND</text>
<text x="63.8" y="152">SCK</text>
<text x="64.6" y="154.6">SDI</text>
<text x="70.8" y="150.9">4</text>
<text x="70.8" y="153.4">3</text>
<text x="112.1" y="153.4">5</text>
<text x="115.9" y="154.5">INT</text>
<text x="124.3" y="154.6">GND</text>
<text x="131.7" y="153.4">3</text>
</g>
<text font-size="1.8" fill="#808080" x="50.1" y="134.7">U5</text>
<g font-size="1.8" fill="#c90d0c">
<text x="54" y="140.1">Environ. Sensor</text>
<text x="54.1" y="138.2">BME280 Digital</text>
<text x="52.7" y="158.2">VDD:</text>
<text x="52.7" y="160.1">Temp:</text>
<text x="60.3" y="158.2">1.8-3.6V</text>
<text x="60.3" y="160.1">-40~85°C</text>
</g>
</svg>
